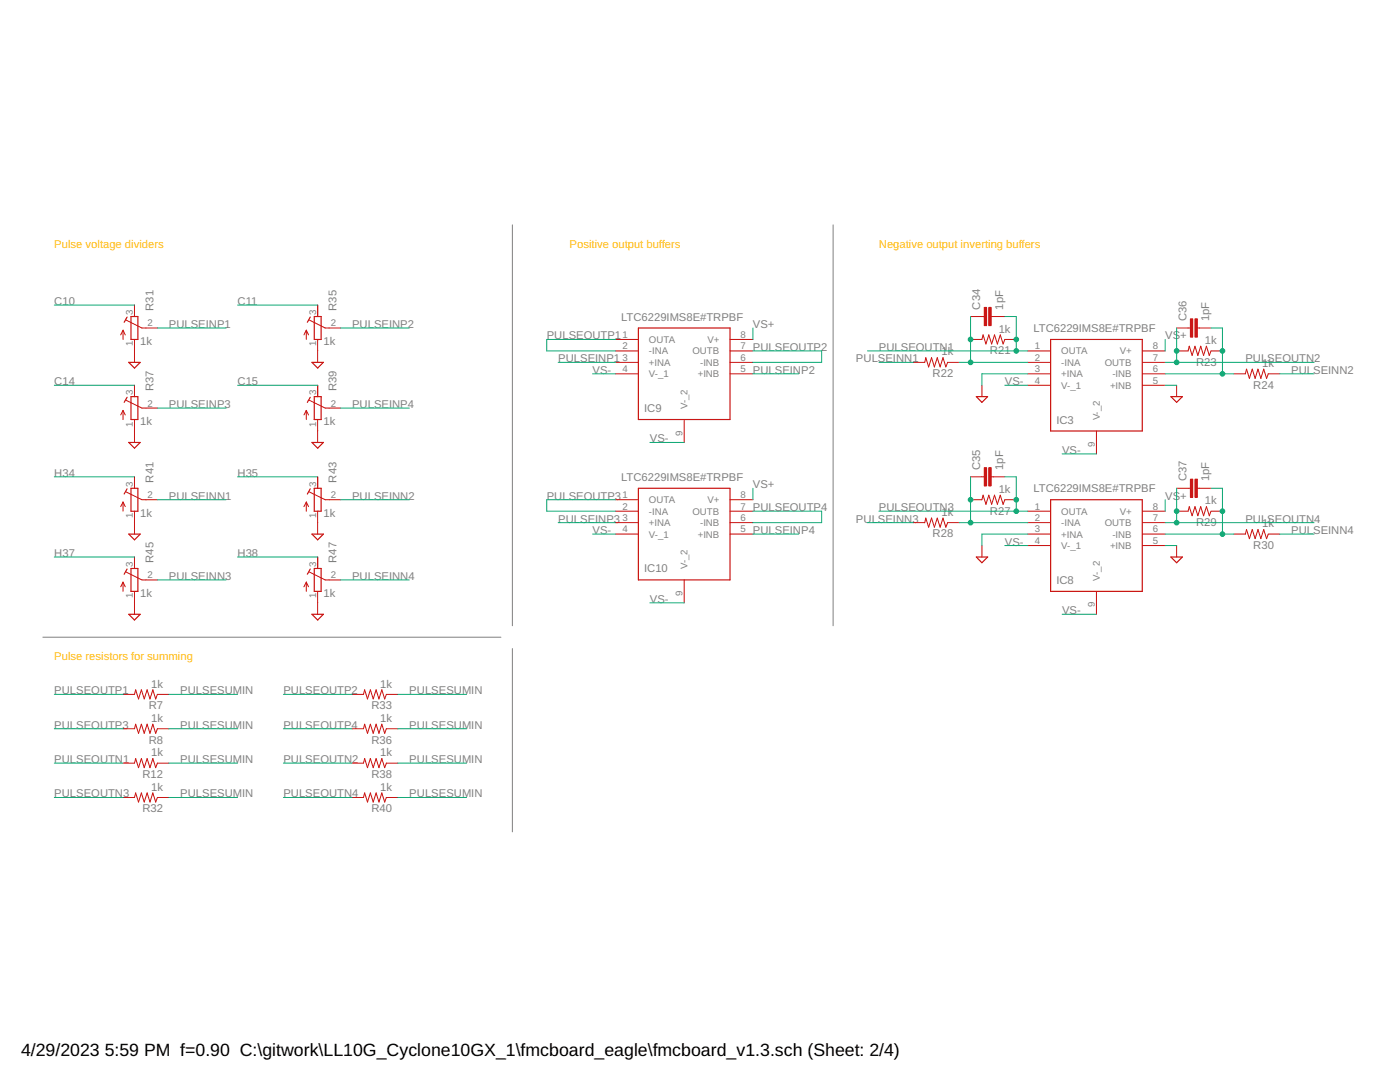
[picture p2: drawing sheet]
<svg xmlns="http://www.w3.org/2000/svg" width="279mm" height="216mm" viewBox="0 0 279 216" stroke-linecap="round" stroke-linejoin="round" font-family="sans-serif">
<path d="M102.3 44.9v80M166.3 44.9v80M8.6 127.1h91.4M102.3 129.4v36.6" fill="none" stroke="#808080" stroke-width=".2"/>
<g fill="none" stroke="#c90d0c" stroke-width=".23">
<path d="M25.4 63.3l-.6 1M25.4 79.3l-.6 1M25.7 72.3h2.3l-1.2 1.1zM26.1 79.1h1.4v4.6h-1.4zM26.1 63.2h1.4v4.5h-1.4zM61.9 63.3l-.6 1M61.9 79.3l-.6 1M62.3 72.3h2.2l-1.1 1.1zM62.7 79.1h1.4v4.6h-1.4zM62.7 63.2h1.4v4.5h-1.4zM127.4 65.4h18.3v18.3h-18.3zM194.8 79.1h2.3l-1.1 1.2z"/>
<path d="M209.7 67.7h18.3v18.3h-18.3zM233.7 79.1h2.3l-1.2 1.2zM25.4 97.5l-.6 1.1M25.7 88.3h2.3l-1.2 1.1zM26.1 97.4h1.4v4.6h-1.4zM61.9 97.5l-.6 1.1M62.3 88.3h2.2l-1.1 1.1zM62.7 97.4h1.4v4.6h-1.4zM127.4 97.4h18.3v18.3h-18.3zM209.7 99.7h18.3v18.3h-18.3zM25.4 113.5l-.6 1.1M25.7 106.6h2.3l-1.2 1.1z"/>
<path d="M26.1 113.4h1.4v4.6h-1.4zM61.9 113.5l-.6 1.1M62.3 106.6h2.2l-1.1 1.1zM62.7 113.4h1.4v4.6h-1.4zM194.8 111.1h2.3l-1.1 1.2zM233.7 111.1h2.3l-1.2 1.2zM25.7 122.6h2.3l-1.2 1.1zM62.3 122.6h2.2l-1.1 1.1z"/>
</g>
<g fill="none" stroke="#c90d0c" stroke-width=".2">
<path d="M24.6 65.9v1.8M24.6 65.9l-.5 .9M24.6 65.9l.4 .9M25.1 63.9l3.2 1.5h3.1M25.1 79.9l3.2 1.5h3.1M26.8 60.9v2.3M26.8 67.7v4.6M26.8 76.9v2.2M61.1 65.9v1.8M61.1 65.9l-.4 .9M61.1 65.9l.5 .9M61.7 63.9l3.2 1.5h3.1"/>
<path d="M61.7 79.9l3.2 1.5h3.1M63.4 60.9v2.3M63.4 67.7v4.6M63.4 76.9v2.2M122.8 67.7h4.6M122.8 72.3h4.6M122.8 70h4.6M122.8 74.6h4.6M145.7 67.7h4.6M145.7 72.3h4.6M145.7 70h4.6M145.7 74.6h4.6"/>
<path d="M182.3 72.3h2.3l.2-.9 .5 1.8 .6-1.8 .6 1.8 .5-1.8 .6 1.8 .6-1.8 .6 1.8 .3-.9h2.3M193.7 67.7h2.3l.2-.9 .6 1.8 .5-1.8 .6 1.8 .6-1.8 .6 1.8 .5-1.8 .6 1.8 .3-.9h2.3M193.7 63.2h2.7M196 76.9v2.2M197.8 63.2h2.7M205.1 72.3h4.6M205.1 70h4.6M205.1 74.6h4.6M205.1 76.9h4.6M228 72.3h4.5M228 70h4.5M228 74.6h4.5"/>
<path d="M228 76.9h4.5M234.8 70h2.3l.2-.9 .6 1.8 .6-1.8 .6 1.8 .5-1.8 .6 1.8 .6-1.8 .5 1.8 .4-.9h2.3M234.8 76.9v2.2M234.8 65.4h2.8M239 65.4h2.7M246.3 74.6h2.2l.3-.9 .5 1.8 .6-1.8 .6 1.8 .6-1.8 .5 1.8 .6-1.8 .6 1.8 .3-.9h2.3M24.6 81.9v1.8M24.6 81.9l-.5 .9M24.6 81.9l.4 .9M25.1 98.1l3.2 1.6h3.1M26.8 83.7v4.6M26.8 95.1v2.3"/>
<path d="M61.1 81.9v1.8M61.1 81.9l-.4 .9M61.1 81.9l.5 .9M61.7 98.1l3.2 1.6h3.1M63.4 83.7v4.6M63.4 95.1v2.3M122.8 99.7h4.6M136.5 83.7v4.6M145.7 99.7h4.6M193.7 99.7h2.3l.2-.9 .6 1.8 .5-1.8 .6 1.8 .6-1.8 .6 1.8 .5-1.8 .6 1.8 .3-.9h2.3M193.7 95.1h2.7M197.8 95.1h2.7"/>
<path d="M218.8 86v4.6M234.8 97.4h2.8M239 97.4h2.7M24.6 100.2v1.8M24.6 116.2v1.8M24.6 100.2l-.5 .9M24.6 100.2l.4 .9M24.6 116.2l-.5 .9M24.6 116.2l.4 .9M25.1 114.1l3.2 1.6h3.1M26.8 102v4.6M26.8 111.1v2.3"/>
<path d="M26.8 118v4.6M61.1 100.2v1.8M61.1 116.2v1.8M61.1 100.2l-.4 .9M61.1 100.2l.5 .9M61.1 116.2l-.4 .9M61.1 116.2l.5 .9M61.7 114.1l3.2 1.6h3.1M63.4 102v4.6M63.4 111.1v2.3M63.4 118v4.6M122.8 104.3h4.6"/>
<path d="M122.8 102h4.6M122.8 106.6h4.6M136.5 115.7v4.6M145.7 104.3h4.6M145.7 102h4.6M145.7 106.6h4.6M182.3 104.3h2.3l.2-.9 .5 1.8 .6-1.8 .6 1.8 .5-1.8 .6 1.8 .6-1.8 .6 1.8 .3-.9h2.3M196 108.9v2.2M205.1 104.3h4.6M205.1 102h4.6M205.1 106.6h4.6M205.1 108.9h4.6"/>
<path d="M218.8 118v4.6M228 104.3h4.5M228 102h4.5M228 106.6h4.5M228 108.9h4.5M234.8 108.9v2.2M234.8 102h2.3l.2-.9 .6 1.8 .6-1.8 .6 1.8 .5-1.8 .6 1.8 .6-1.8 .5 1.8 .4-.9h2.3M246.3 106.6h2.2l.3-.9 .5 1.8 .6-1.8 .6 1.8 .6-1.8 .5 1.8 .6-1.8 .6 1.8 .3-.9h2.3M24.6 138.6h2.2l.3-1 .5 1.9 .6-1.9 .6 1.9 .6-1.9 .5 1.9 .6-1.9 .6 1.9 .3-.9h2.3M70.3 138.6h2.2l.3-1 .5 1.9 .6-1.9 .6 1.9 .6-1.9 .5 1.9 .6-1.9 .6 1.9 .3-.9h2.3M24.6 145.4h2.2l.3-.9 .5 1.8 .6-1.8 .6 1.8 .6-1.8 .5 1.8 .6-1.8 .6 1.8 .3-.9h2.3M24.6 152.3h2.2l.3-.9 .5 1.8 .6-1.8 .6 1.8 .6-1.8 .5 1.8 .6-1.8 .6 1.8 .3-.9h2.3"/>
<path d="M24.6 159.1h2.2l.3-.9 .5 1.8 .6-1.8 .6 1.8 .6-1.8 .5 1.8 .6-1.8 .6 1.8 .3-.9h2.3M70.3 145.4h2.2l.3-.9 .5 1.8 .6-1.8 .6 1.8 .6-1.8 .5 1.8 .6-1.8 .6 1.8 .3-.9h2.3M70.3 152.3h2.2l.3-.9 .5 1.8 .6-1.8 .6 1.8 .6-1.8 .5 1.8 .6-1.8 .6 1.8 .3-.9h2.3M70.3 159.1h2.2l.3-.9 .5 1.8 .6-1.8 .6 1.8 .6-1.8 .5 1.8 .6-1.8 .6 1.8 .3-.9h2.3"/>
</g>
<g fill="#c90d0c" stroke="#c90d0c" stroke-width=".2">
<path d="M197.3 61.3h.5v3.7h-.5z"/>
<path d="M196.4 61.3h.5v3.7h-.5z"/>
<path d="M197.3 93.3h.5v3.7h-.5z"/>
<path d="M196.4 93.3h.5v3.7h-.5z"/>
<path d="M238.5 63.6h.5v3.7h-.5z"/>
<path d="M237.6 63.6h.4v3.7h-.4z"/>
<path d="M238.5 95.6h.5v3.7h-.5z"/>
<path d="M237.6 95.6h.4v3.7h-.4z"/>
</g>
<g fill="none" stroke="#0dab76" stroke-width=".2">
<path d="M10.8 76.9h16M10.8 60.9h16M31.4 65.4h13.7M47.4 76.9h16M47.4 60.9h16M68 65.4h13.7M111.4 72.3h11.4M118.3 74.6h4.5M122.8 67.7h-13.7v2.3h13.7M150.3 74.6h9.1M150.3 65.4v2.3M150.3 70h13.7v2.3h-13.7"/>
<path d="M173.1 70h32M175.4 72.3h6.9M191.4 72.3h13.7M193.7 63.2v9.1M200.5 76.9h4.6M200.5 63.2h2.3v6.8M205.1 74.6h-9.1v2.3M232.5 74.6h13.8M232.5 76.9h2.3M232.5 67.7v2.3M232.5 72.3h29.8M234.8 65.4v6.9"/>
<path d="M241.7 65.4h2.3v9.2M255.4 74.6h6.9M10.8 95.1h16M31.4 99.7h13.7M31.4 81.4h13.7M47.4 95.1h16M68 99.7h13.7M68 81.4h13.7M122.8 99.7h-13.7v2.3h13.7M129.7 88.3h6.8M150.3 97.4v2.3M193.7 95.1v9.2"/>
<path d="M200.5 95.1h2.3v6.9M212 90.6h6.8M232.5 99.7v2.3M234.8 97.4v6.9M241.7 97.4h2.3v9.2M10.8 111.1h16M31.4 115.7h13.7M47.4 111.1h16M68 115.7h13.7M111.4 104.3h11.4M118.3 106.6h4.5M150.3 106.6h9.1"/>
<path d="M150.3 102h13.7v2.3h-13.7M173.1 104.3h9.2M175.4 102h29.7M191.4 104.3h13.7M200.5 108.9h4.6M205.1 106.6h-9.1v2.3M232.5 106.6h13.8M232.5 108.9h2.3M232.5 104.3h29.8M255.4 106.6h6.9M10.8 138.6h13.8M33.7 138.6h13.7"/>
<path d="M56.6 138.6h13.7M79.4 138.6h13.7M129.7 120.3h6.8M212 122.6h6.8M10.8 152.3h13.8M10.8 159.1h13.8M10.8 145.4h13.8M33.7 152.3h13.7M33.7 159.1h13.7M33.7 145.4h13.7M56.6 152.3h13.7M56.6 159.1h13.7"/>
<path d="M56.6 145.4h13.7M79.4 152.3h13.7M79.4 159.1h13.7M79.4 145.4h13.7"/>
</g>
<g fill="#0dab76" stroke="#0dab76" stroke-width=".2">
<circle cx="202.8" cy="70" r=".47"/>
<circle cx="202.8" cy="67.7" r=".47"/>
<circle cx="193.7" cy="72.3" r=".47"/>
<circle cx="193.7" cy="67.7" r=".47"/>
<circle cx="234.8" cy="72.3" r=".47"/>
<circle cx="234.8" cy="70" r=".47"/>
<circle cx="244" cy="74.6" r=".47"/>
<circle cx="244" cy="70" r=".47"/>
<circle cx="193.7" cy="104.3" r=".47"/>
<circle cx="193.7" cy="99.7" r=".47"/>
<circle cx="244" cy="106.6" r=".47"/>
<circle cx="244" cy="102" r=".47"/>
<circle cx="202.8" cy="102" r=".47"/>
<circle cx="202.8" cy="99.7" r=".47"/>
<circle cx="234.8" cy="104.3" r=".47"/>
<circle cx="234.8" cy="102" r=".47"/>
</g>
<g font-size="3.5">
<text x="4.2" y="210.7">4/29/2023</text>
<text x="20.9" y="210.7">5:59 PM f=0.90 C:\gitwork\LL10G_Cyclone10GX_1\fmcboard_eagle\fmcboard_v1.3.sch (Sheet: 2/4)</text>
</g>
<g font-size="2.2" fill="#ffba08">
<text x="10.8" y="49.4">Pulse voltage dividers</text>
<text x="113.7" y="49.4">Positive output buffers</text>
<text x="175.4" y="49.4">Negative output inverting buffers</text>
<text x="10.8" y="131.7">Pulse resistors for summing</text>
</g>
<g font-size="2.2" fill="#808080">
<text x="10.8" y="60.9">C10</text>
<text x="30.6" y="62" transform="rotate(-90 30.6 62)">R31</text>
<text x="33.7" y="65.4">PULSEINP1</text>
<text x="47.4" y="60.9">C11</text>
<text x="67.2" y="62" transform="rotate(-90 67.2 62)">R35</text>
<text x="70.3" y="65.4">PULSEINP2</text>
<text x="124" y="64">LTC6229IMS8E#TRPBF</text>
<text x="150.3" y="65.4">VS+</text>
<text x="195.6" y="61.8" transform="rotate(-90 195.6 61.8)">C34</text>
<text x="200.2" y="61.8" transform="rotate(-90 200.2 61.8)">1pF</text>
<text x="236.8" y="64.1" transform="rotate(-90 236.8 64.1)">C36</text>
<text x="241.3" y="64.1" transform="rotate(-90 241.3 64.1)">1pF</text>
<text x="28" y="68.9">1k</text>
<text x="64.5" y="68.9">1k</text>
<text x="109.1" y="67.7">PULSEOUTP1</text>
<text x="150.3" y="70">PULSEOUTP2</text>
<text x="175.4" y="70">PULSEOUTN1</text>
<text x="187.9" y="70.9">1k</text>
<text x="197.6" y="70.7">R21</text>
<text x="199.3" y="66.4">1k</text>
<text x="206.3" y="66.2">LTC6229IMS8E#TRPBF</text>
<text x="232.5" y="67.7">VS+</text>
<text x="240.5" y="68.6">1k</text>
<text x="10.8" y="76.9">C14</text>
<text x="47.4" y="76.9">C15</text>
<text x="111.4" y="72.3">PULSEINP1</text>
<text x="118.3" y="74.6">VS-</text>
<text x="150.3" y="74.6">PULSEINP2</text>
<text x="170.8" y="72.3">PULSEINN1</text>
<text x="186.1" y="75.3">R22</text>
<text x="200.5" y="76.9">VS-</text>
<text x="238.7" y="73">R23</text>
<text x="248.5" y="72.3">PULSEOUTN2</text>
<text x="250.1" y="77.5">R24</text>
<text x="251.9" y="73.2">1k</text>
<text x="257.7" y="74.6">PULSEINN2</text>
<text x="30.6" y="78" transform="rotate(-90 30.6 78)">R37</text>
<text x="33.7" y="81.4">PULSEINP3</text>
<text x="67.2" y="78" transform="rotate(-90 67.2 78)">R39</text>
<text x="70.3" y="81.4">PULSEINP4</text>
<text x="128.5" y="82.2">IC9</text>
<text x="28" y="84.9">1k</text>
<text x="64.5" y="84.9">1k</text>
<text x="129.7" y="88.3">VS-</text>
<text x="210.8" y="84.5">IC3</text>
<text x="10.8" y="95.1">H34</text>
<text x="47.4" y="95.1">H35</text>
<text x="124" y="96">LTC6229IMS8E#TRPBF</text>
<text x="195.6" y="93.8" transform="rotate(-90 195.6 93.8)">C35</text>
<text x="200.2" y="93.8" transform="rotate(-90 200.2 93.8)">1pF</text>
<text x="212" y="90.6">VS-</text>
<text x="30.6" y="96.3" transform="rotate(-90 30.6 96.3)">R41</text>
<text x="33.7" y="99.7">PULSEINN1</text>
<text x="67.2" y="96.3" transform="rotate(-90 67.2 96.3)">R43</text>
<text x="70.3" y="99.7">PULSEINN2</text>
<text x="109.1" y="99.7">PULSEOUTP3</text>
<text x="150.3" y="97.4">VS+</text>
<text x="199.3" y="98.4">1k</text>
<text x="206.3" y="98.2">LTC6229IMS8E#TRPBF</text>
<text x="232.5" y="99.7">VS+</text>
<text x="236.8" y="96.1" transform="rotate(-90 236.8 96.1)">C37</text>
<text x="240.5" y="100.6">1k</text>
<text x="241.3" y="96.1" transform="rotate(-90 241.3 96.1)">1pF</text>
<text x="28" y="103.1">1k</text>
<text x="64.5" y="103.1">1k</text>
<text x="111.4" y="104.3">PULSEINP3</text>
<text x="118.3" y="106.6">VS-</text>
<text x="150.3" y="102">PULSEOUTP4</text>
<text x="150.3" y="106.6">PULSEINP4</text>
<text x="170.8" y="104.3">PULSEINN3</text>
<text x="175.4" y="102">PULSEOUTN3</text>
<text x="186.1" y="107.2">R28</text>
<text x="187.9" y="102.9">1k</text>
<text x="197.6" y="102.7">R27</text>
<text x="238.7" y="105">R29</text>
<text x="248.5" y="104.3">PULSEOUTN4</text>
<text x="251.9" y="105.2">1k</text>
<text x="257.7" y="106.6">PULSEINN4</text>
<text x="10.8" y="111.1">H37</text>
<text x="30.6" y="112.3" transform="rotate(-90 30.6 112.3)">R45</text>
<text x="47.4" y="111.1">H38</text>
<text x="67.2" y="112.3" transform="rotate(-90 67.2 112.3)">R47</text>
<text x="200.5" y="108.9">VS-</text>
<text x="250.1" y="109.5">R30</text>
<text x="28" y="119.1">1k</text>
<text x="33.7" y="115.7">PULSEINN3</text>
<text x="64.5" y="119.1">1k</text>
<text x="70.3" y="115.7">PULSEINN4</text>
<text x="128.5" y="114.2">IC10</text>
<text x="210.8" y="116.5">IC8</text>
<text x="129.7" y="120.3">VS-</text>
<text x="212" y="122.6">VS-</text>
<text x="30.2" y="137.2">1k</text>
<text x="75.9" y="137.2">1k</text>
<text x="10.8" y="138.6">PULSEOUTP1</text>
<text x="29.7" y="141.5">R7</text>
<text x="36" y="138.6">PULSESUMIN</text>
<text x="56.5" y="138.6">PULSEOUTP2</text>
<text x="74.1" y="141.5">R33</text>
<text x="81.7" y="138.6">PULSESUMIN</text>
<text x="10.8" y="145.4">PULSEOUTP3</text>
<text x="29.7" y="148.4">R8</text>
<text x="30.2" y="144.1">1k</text>
<text x="36" y="145.4">PULSESUMIN</text>
<text x="56.5" y="145.4">PULSEOUTP4</text>
<text x="74.1" y="148.4">R36</text>
<text x="75.9" y="144.1">1k</text>
<text x="81.7" y="145.4">PULSESUMIN</text>
<text x="10.8" y="152.3">PULSEOUTN1</text>
<text x="28.4" y="155.2">R12</text>
<text x="30.2" y="150.9">1k</text>
<text x="36" y="152.3">PULSESUMIN</text>
<text x="56.5" y="152.3">PULSEOUTN2</text>
<text x="74.1" y="155.2">R38</text>
<text x="75.9" y="150.9">1k</text>
<text x="81.7" y="152.3">PULSESUMIN</text>
<text x="10.8" y="159.1">PULSEOUTN3</text>
<text x="30.2" y="157.8">1k</text>
<text x="36" y="159.1">PULSESUMIN</text>
<text x="56.5" y="159.1">PULSEOUTN4</text>
<text x="75.9" y="157.8">1k</text>
<text x="81.7" y="159.1">PULSESUMIN</text>
<text x="28.4" y="162.1">R32</text>
<text x="74.1" y="162.1">R40</text>
</g>
<g font-size="1.9" fill="#808080">
<text x="26.5" y="62.8" transform="rotate(-90 26.5 62.8)">3</text>
<text x="29.4" y="65.1">2</text>
<text x="63.1" y="62.8" transform="rotate(-90 63.1 62.8)">3</text>
<text x="66" y="65.1">2</text>
<text x="26.5" y="69.1" transform="rotate(-90 26.5 69.1)">1</text>
<text x="63.1" y="69.1" transform="rotate(-90 63.1 69.1)">1</text>
<text x="124.2" y="67.4">1</text>
<text x="124.2" y="69.7">2</text>
<text x="124.2" y="72">3</text>
<text x="129.5" y="68.4">OUTA</text>
<text x="129.5" y="70.7">-INA</text>
<text x="138.2" y="70.7">OUTB</text>
<text x="141.2" y="68.4">V+</text>
<text x="147.8" y="67.4">8</text>
<text x="147.8" y="69.7">7</text>
<text x="147.8" y="72">6</text>
<text x="206.5" y="69.7">1</text>
<text x="206.5" y="72">2</text>
<text x="211.8" y="70.7">OUTA</text>
<text x="223.5" y="70.7">V+</text>
<text x="230.1" y="69.7">8</text>
<text x="230.1" y="72">7</text>
<text x="124.2" y="74.3">4</text>
<text x="129.5" y="73">+INA</text>
<text x="129.5" y="75.3">V-_1</text>
<text x="139.2" y="75.3">+INB</text>
<text x="139.7" y="73">-INB</text>
<text x="147.8" y="74.3">5</text>
<text x="206.5" y="74.3">3</text>
<text x="206.5" y="76.5">4</text>
<text x="211.8" y="73">-INA</text>
<text x="211.8" y="75.3">+INA</text>
<text x="211.8" y="77.6">V-_1</text>
<text x="220.5" y="73">OUTB</text>
<text x="221.5" y="77.6">+INB</text>
<text x="222" y="75.3">-INB</text>
<text x="230.1" y="74.3">6</text>
<text x="230.1" y="76.5">5</text>
<text x="26.5" y="78.8" transform="rotate(-90 26.5 78.8)">3</text>
<text x="29.4" y="81.1">2</text>
<text x="63.1" y="78.8" transform="rotate(-90 63.1 78.8)">3</text>
<text x="66" y="81.1">2</text>
<text x="137.2" y="81.6" transform="rotate(-90 137.2 81.6)">V-_2</text>
<text x="219.5" y="83.9" transform="rotate(-90 219.5 83.9)">V-_2</text>
<text x="26.5" y="85.1" transform="rotate(-90 26.5 85.1)">1</text>
<text x="63.1" y="85.1" transform="rotate(-90 63.1 85.1)">1</text>
<text x="136.2" y="86.9" transform="rotate(-90 136.2 86.9)">9</text>
<text x="218.5" y="89.2" transform="rotate(-90 218.5 89.2)">9</text>
<text x="26.5" y="97.1" transform="rotate(-90 26.5 97.1)">3</text>
<text x="29.4" y="99.4">2</text>
<text x="63.1" y="97.1" transform="rotate(-90 63.1 97.1)">3</text>
<text x="66" y="99.4">2</text>
<text x="124.2" y="99.4">1</text>
<text x="124.2" y="101.7">2</text>
<text x="129.5" y="100.4">OUTA</text>
<text x="141.2" y="100.4">V+</text>
<text x="147.8" y="99.4">8</text>
<text x="147.8" y="101.7">7</text>
<text x="206.5" y="101.7">1</text>
<text x="230.1" y="101.7">8</text>
<text x="26.5" y="103.4" transform="rotate(-90 26.5 103.4)">1</text>
<text x="63.1" y="103.4" transform="rotate(-90 63.1 103.4)">1</text>
<text x="124.2" y="104">3</text>
<text x="124.2" y="106.3">4</text>
<text x="129.5" y="102.7">-INA</text>
<text x="129.5" y="105">+INA</text>
<text x="129.5" y="107.3">V-_1</text>
<text x="138.2" y="102.7">OUTB</text>
<text x="139.2" y="107.3">+INB</text>
<text x="139.7" y="105">-INB</text>
<text x="147.8" y="104">6</text>
<text x="147.8" y="106.3">5</text>
<text x="206.5" y="104">2</text>
<text x="206.5" y="106.3">3</text>
<text x="211.8" y="102.7">OUTA</text>
<text x="211.8" y="105">-INA</text>
<text x="211.8" y="107.3">+INA</text>
<text x="220.5" y="105">OUTB</text>
<text x="222" y="107.3">-INB</text>
<text x="223.5" y="102.7">V+</text>
<text x="230.1" y="104">7</text>
<text x="230.1" y="106.3">6</text>
<text x="26.5" y="113.1" transform="rotate(-90 26.5 113.1)">3</text>
<text x="63.1" y="113.1" transform="rotate(-90 63.1 113.1)">3</text>
<text x="137.2" y="113.6" transform="rotate(-90 137.2 113.6)">V-_2</text>
<text x="206.5" y="108.5">4</text>
<text x="211.8" y="109.5">V-_1</text>
<text x="221.5" y="109.5">+INB</text>
<text x="230.1" y="108.5">5</text>
<text x="26.5" y="119.4" transform="rotate(-90 26.5 119.4)">1</text>
<text x="29.4" y="115.4">2</text>
<text x="63.1" y="119.4" transform="rotate(-90 63.1 119.4)">1</text>
<text x="66" y="115.4">2</text>
<text x="136.2" y="118.9" transform="rotate(-90 136.2 118.9)">9</text>
<text x="219.5" y="115.9" transform="rotate(-90 219.5 115.9)">V-_2</text>
<text x="218.5" y="121.2" transform="rotate(-90 218.5 121.2)">9</text>
</g>
</svg>
